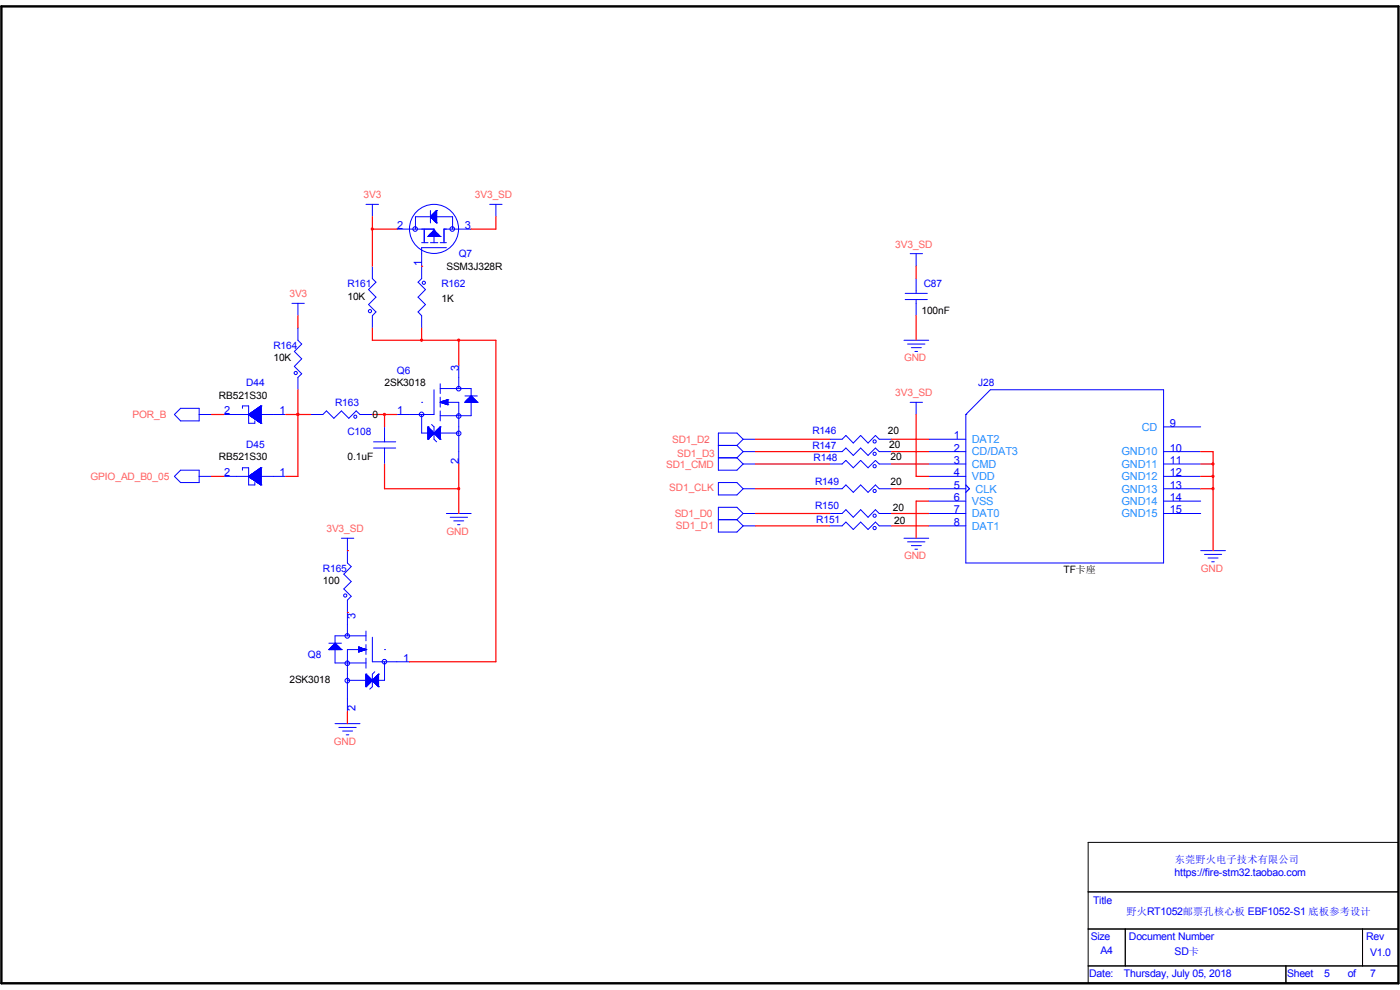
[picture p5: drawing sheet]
<svg xmlns="http://www.w3.org/2000/svg" width="297mm" height="210mm" viewBox="0 0 297 210" stroke-linecap="round" stroke-linejoin="round" font-family="sans-serif">
<g fill="none" stroke="#00f" stroke-width=".21">
<path d="M77.6 43.3h2.7M79 43.3v2.7M79 56.5v2.6l.8 .8-1.6 1.5 1.6 1.6-1.6 1.6 1.6 1.6-.8 .8v2.6M84.2 48.6h7.9v2.9M88.1 48.6v-2.6h7.9v2.6M89.5 51.5h1.3M90 48.6v2.9M90.8 50.2h.1M90.8 50.2h2.6M90.8 50.1l2.5 .1M90.8 50.1v.1M90.9 50.1l2.4 .1"/>
<path d="M90.9 50v.2M90.9 50h2.4M91 50h2.2v.2M91 49.9v.3M91.1 49.9h2v.3M91.1 49.8v.4M91.1 50.2v-.4h2v.4M91.2 49.7h1.8v.5M91.2 49.7v.5M91.2 49.7h1.7v.5M91.2 49.6v.6M91.3 46h.1"/>
<path d="M91.3 51.5h1.6M91.3 46l1.3 1.3M91.3 46h1.3M91.3 44.7v2.6M91.3 50.2v-.6h1.6v.6M91.4 45.9h1.2M91.4 46.1h1.2M91.4 49.5v.7M91.4 49.5h1.4v.7M91.4 46.2h1.2M91.4 49.4v.8M91.4 49.5h1.3v.7"/>
<path d="M91.5 46.2h1.1M91.5 49.4v.8M91.5 49.4h1.2v.8M91.6 45.7h1M91.6 49.4h1M91.6 49.3h1v.9M91.6 46.3h1M91.6 49.3v.9M91.7 46.4h.9M91.7 45.6v.7M91.7 49.2v1M91.7 49.3h.8v.9"/>
<path d="M91.7 50.2v-1h.8v1M91.8 45.5h.8M91.8 46.5h.8M91.8 49.1v1.1M91.8 49.1h.6v1.1M91.9 46.6h.7M91.9 45.4v1.1M91.9 49v1.2M91.9 49.1h.4v1.1M91.9 45.3h.7M91.9 49h.3v1.2M92 48.9v1.3"/>
<path d="M92 48.9h.2v1.3M92 46.8h.6M92 48.9l.1 1.3M92.1 48.9h.1M92.1 46.8h.5M92.1 48.9l-1.3 1.3M92.1 48.9l1.3 1.3M92.1 46.9h.5M92.2 46.9h.4M92.3 47h.3M92.3 45v1.9M92.4 44.9h.2"/>
<path d="M92.5 47.2h.1M92.5 44.7v2.5M92.6 44.7h.1M92.6 47.3h.1M92.6 45.2h-.5v1.6M92.6 44.7v2.6M92.6 44.7l-1.3 1.3M92.6 44.9h-.2v2.2h.2M92.6 45.3h-.6l-.1 1.4h.7M92.6 45.9h-1.2v.2M92.6 45.8h-1.2v.3M92.6 45.8h-1.1v.4"/>
<path d="M92.6 45.6h-1v.7M92.6 45.6h-.9v.8M92.6 45.4h-.8v1.1M92.6 45.3h-.6v1.4M92.6 45.1h-.5v1.7M92.6 45.1h-.4v1.8M92.6 45h-.4v1.9M92.6 44.8h-.1v2.3M92.8 49.6v.6M93 49.8v.4M93.4 50.2h.1M93.4 51.5h1.3"/>
<path d="M94.7 52.5h-5.2v6.6l-.8 .8 1.6 1.5-1.6 1.6 1.6 1.6-1.6 1.6 .8 .8v2.6M99.9 48.6h-5.7v2.9M103.9 43.3h2.6M105.2 43.3v2.7M193.1 53.8h2.6M194.4 53.8v2.7M194.4 59.1v3.1M61.9 64.3h2.7M63.2 69.6v2.6l.8 .8-1.6 1.5 1.6 1.6-1.6 1.6 1.6 1.6-.8 .8v2.6M63.2 64.3v2.7M97.3 77.5v4.9M191.8 72.2h5.2"/>
<path d="M192 63.5h4.7M192 62.2h4.7M192.5 73h3.7M193.3 73.7h2.2M194.1 74.5h.5M194.4 63.5v3.5M37 87.9l1.3-1.3h3.9v2.7h-3.9zM38.3 99.7h3.9v2.7h-3.9l-1.3-1.4zM42.2 87.9h2.7M47.5 87.9h13.1M51.4 86.6v-.5h1.3v3.7h1.4v-.5M51.4 99.7v-.5h1.3v3.7h1.4v-.5"/>
<path d="M52.7 87.9h.1M52.7 87.9l2.7 1.9M52.7 88h2.7M52.8 88.1h2.6M52.8 87.8v.3M52.8 87.9h2.6M52.9 87.8v.3M52.9 87.8h2.5M53 88.2h2.4M53 87.7v.5M53.1 87.7v.5M53.1 88.3h2.3"/>
<path d="M53.2 87.7h2.2M53.2 87.5v.8h2.2M53.2 87.6h2.2M53.3 88.3h2.1M53.3 87.5v.8M53.3 88.4h2.1M53.4 87.5h2M53.4 87.4v1.1h2M53.5 87.4v1.1M53.5 88.5h1.9M53.5 87.4h1.9M53.6 87.3v1.3h1.8"/>
<path d="M53.6 87.4h1.8M53.6 87.3v1.3M53.6 88.6h1.8M53.7 87.2v1.4M53.7 87.3h1.7M53.8 87.2v1.5h1.6M53.8 87.2h1.6M53.9 87.1v1.7h1.5M53.9 87v1.8h1.5M53.9 87.1h1.5M54.1 87v1.9h1.3M54.1 87h1.3"/>
<path d="M54.1 87v1.9M54.1 89h1.3M54.2 86.9v2.1M54.2 100v2.1M54.3 86.8v2.2h1.1M54.3 86.9h1.1M54.3 99.9v2.3M54.4 86.8v2.3M54.4 99.9v2.3M54.4 99.9h1M54.4 89.2h1M54.4 86.8h1"/>
<path d="M54.4 99.8v2.5h1M54.4 86.7v2.5h1M54.5 86.7v2.5M54.5 99.8v2.5M54.6 99.7v2.7h.8M54.6 99.8h.8M54.6 86.6v2.7h.8M54.6 86.7h.8M54.7 99.7v2.7h.7M54.7 99.7h.7M54.7 86.6v2.7h.7M54.7 86.6h.7"/>
<path d="M54.7 86.6v2.7M54.7 99.7v2.7M54.7 99.6v2.9h.7M54.8 99.6v2.9h.6M54.8 99.6h.6M54.8 86.5v2.9h.6M54.9 99.5v3.1h.5M54.9 86.4v3.1h.5M54.9 86.4h.5M55 99.5h.4M55 99.4v3.3M55 89.6h.4"/>
<path d="M55.1 99.4v3.3h.3M55.1 99.4h.3M55.1 86.3v3.3h.3M55.2 86.2v3.5M55.2 86.3h.2M55.2 99.3v3.5h.2M55.2 86.2v3.5h.2M55.2 86.2h.2M55.3 99.3h.1M55.3 99.2v3.7M55.4 99.2h.1M55.4 89.8h.1"/>
<path d="M55.4 86.1h.1M55.4 86.1v3.7M55.4 99.2v3.7M55.4 99.2l-2.7 1.8M55.4 100l-1.1-.1v2.3h1.1M55.4 99.6h-.6v2.9M55.4 99.4h-.2v3.4M55.4 87.8h-2.4v.3h2.4M55.4 87.5h-2.1v.8M55.4 87.2h-1.6v1.5h1.6M55.4 87h-1.3v1.9h1.3M55.4 86.8h-1.1v2.2"/>
<path d="M55.4 86.6l-.7-.1v2.9h.7M55.4 86.5h-.6v2.9M55.4 86.4l-.4-.1v3.3M55.4 86.1l-.1 3.7M55.4 86.1l-2.7 1.8M65.9 87.9h2.6l.8-.7 1.5 1.5 1.6-1.5 1.6 1.5 1.6-1.5 .8 .7h2.6M79.2 95h4.7M79.2 93.7h4.7M81.6 90.6v3.1M81.6 95v3.4M89.5 85.3h.1M89.5 87.9v4h7.8"/>
<path d="M90.8 93.2h.1M90.8 90.6h.1M90.8 91.1h.6v1.5M90.8 91.2h.6v1.3M90.8 91.3h.7v1.2M90.8 91.4h.8v1h-.8M90.8 91.4h.9v.9M90.8 91.5h.9v.7M90.8 91.6h1v.6h-1M90.8 91.7h1.1v.4M90.8 91.7h1.1v.3h-1.1M90.8 91.8h1.2v.1"/>
<path d="M90.8 91.1h.5v1.6M90.8 90.6v2.5M90.8 90.7l.1 2.4M90.8 90.7h.1v2.3h-.1M90.8 90.8h.3v2.1M90.8 90.9h.3v2M90.8 90.9h.3v1.9h-.3M90.8 91.1h.4v1.6M90.8 93.1h.1M90.8 93h.3M90.8 92.9h.3M90.8 92.8h.4"/>
<path d="M90.8 92.7h.5M90.8 92.7h.6M90.8 92.5h.7M90.8 92.5h.8M90.8 92.3h.9M90.8 92.2h1M90.8 92.1h1.1M90.8 90.6v2.6M90.8 90.6l1.3 1.3M91.4 92.6h-.6M91.6 90l.5 .6v2.6l.5 .5M92.1 91.9h.1"/>
<path d="M92.1 82.7v5.2h-7.9M92.1 91.9l1.3 1.3M92.1 91.9l-1.3 1.3M92.2 91.8v.2M92.2 92h1.2M92.2 92.1h1.2M92.3 92.1h1.1M92.4 92.2h1M92.5 92.3h.9M92.6 92.5h.8M92.7 92.5h.7M92.7 92.6h.7"/>
<path d="M92.8 91.1v1.5M92.8 92.7h.6M92.9 92.7h.5M92.9 92.8h.5M93 92.8h.4M93 90.9v1.9M93 92.9h.4M93.1 92.9h.3M93.1 93h.3M93.3 93.1h.1M93.4 85.3h.1M93.4 93.2h.1"/>
<path d="M93.4 90.6h.1M93.4 91.4h-.8v1h.8M93.4 91.8h-1.3v.1M93.4 91.7h-1.2v.3M93.4 91.7h-1.1v.4M93.4 91.6h-1v.6h1M93.4 91.5h-.9v.7M93.4 91.4h-.9v.9M93.4 91.3h-.7v1.2M93.4 91.2h-.7v1.3M93.4 91.2h-.6v1.4M93.4 91.1h-.5v1.6"/>
<path d="M93.4 91h-.4v1.8M93.4 90.9h-.3v2M93.4 90.8h-.3v2.1M93.4 90.8l-.1-.1v2.3h.1M93.4 90.7l-.1 2.4M93.4 90.6l-.1 2.5M93.4 82.4h6.5v5.8h-6.5M93.4 85.3h3.9v13.1M93.4 85.3h1.6M93.4 81.4v2.1M93.4 84.2v2.2M93.4 87.2v2.1"/>
<path d="M93.4 90.6v2.6M93.4 85.3l1.6 .6M93.4 90.6l-1.3 1.3M93.4 91.9l-2.6 .1M93.5 85.3v.1M93.6 85.3v.1h1.4M93.6 85.2v.2M93.7 85.2v.2h1.3M93.8 85.1v.4M93.9 85.1v.4h1.1M94 85.1v.4M94.1 85v.6"/>
<path d="M94.2 85v.6h.8M94.2 85v.6M94.4 85v.6h.6M94.4 85v.7M94.5 84.9v.8h.5M94.6 84.9v.8M94.7 84.8v1M94.8 84.8v1M94.8 84.8v1h.2M94.9 84.8v1.1M95 85.9h.1M95 84.8h.1"/>
<path d="M95 85.2h-1.4v.2M95 85.1h-1.2v.4M95 85.1h-1.1v.4M95 85h-.7v.6M95 85h-.6v.7M95 84.9h-.3v.8M95 84.8l-1.6 .5M95 84.8v1.1M98.6 85.3h.1M98.6 85.3h2.7M98.6 84h2.7M98.7 85.3h2.5"/>
<path d="M98.7 85.2v.1M98.8 85.2h2.4v.1M98.8 85.1v.2M98.8 85.1h2.3v.2M98.8 85.3v-.2h2.2v.2M98.9 85v.3M99 85h2v.3M99 85v.3M99 85h1.9v.3M99 84.9v.4M99.1 85.3v-.4h1.7v.4M99.1 84.8v.5"/>
<path d="M99.2 84.8h1.6v.5M99.2 84.8v.5M99.2 84.8h1.5v.5M99.2 84.7v.6M99.3 84.7h1.3M99.3 84.6v.7M99.3 84.6h1.3v.7M99.4 84.6h1.1v.7M99.4 84.5v.8M99.4 84.5h1.1v.8M99.5 84.5h1v.8M99.5 84.4v.9"/>
<path d="M99.6 84.4h.8v.9M99.6 84.4v.9M99.6 84.4h.7v.9M99.6 84.3v1M99.7 84.3h.5v1M99.7 84.2v1.1M99.7 85.3v-1.1h.5v1.1M99.8 84.2h.3v1.1M99.8 84.1v1.2M99.9 84.1h.2v1.2M99.9 84.1v1.2M99.9 84.1h.1"/>
<path d="M99.9 84v1.3M99.9 84h.1M99.9 84l1.4 1.3M99.9 84l-1.3 1.3M101.3 85.3h.1M152.4 94.5h3.9M152.4 97.1h3.9M156.3 94.5l1.3 1.3M156.3 97.1l1.3 1.3M157.6 93.2l-1.3-1.3h-3.9v7.8h3.9l1.3-1.3M157.6 98.4h2.7M157.6 95.8h2.7"/>
<path d="M157.6 93.2h2.7M157.6 93.2l-1.3 1.3M157.6 95.8l-1.3 1.3M176 98.4h2.6l.9-.7 1.5 1.5 1.6-1.5 1.5 1.5 1.6-1.5 .8 .7h2.6M176 95.8h2.6l.9-.8 1.5 1.6 1.6-1.6 1.5 1.6 1.6-1.6 .8 .8h2.6M176 93.2h2.6l.9-.8 1.5 1.6 1.6-1.6 1.5 1.6 1.6-1.6 .8 .8h2.6M193.1 85.3h2.6M194.4 85.3v2.6M197 98.4h7.9M197 95.8h7.9M197 93.2h7.9M204.9 87.9h.1"/>
<path d="M210.1 82.7h36.7v36.7h-41.9v-31.5zM246.8 98.4h7.9M246.8 95.8h7.9M246.8 90.6h7.9M42.2 101h2.7M47.5 101h13.1M52.7 101h.1M52.7 101l2.7 1.9M52.7 101.1h2.7M52.8 101.1h2.6M52.8 101.2h2.6M52.8 101v.1"/>
<path d="M52.9 101h2.5M52.9 100.9v.3M53 101.3h2.4M53 100.9h2.4M53 100.8v.5M53.1 101.4h2.3M53.1 100.8v.5M53.2 100.8h2.2M53.2 100.7v.7M53.3 101.5h2.1M53.3 100.6v.9M53.4 100.6h2"/>
<path d="M53.4 100.5v1.1h2M53.5 100.5v1.1M53.5 100.5h1.9M53.6 100.4v1.3h1.8M53.6 100.5h1.8M53.6 101.7h1.8M53.6 100.4v1.3M53.8 100.3v1.5h1.6M53.8 100.3h1.6M53.8 100.2v1.7h1.6M53.9 100.2v1.7h1.5M53.9 100.2h1.5"/>
<path d="M54.1 100.1v1.9h1.3M54.1 100.1h1.3M54.1 102.1h1.3M54.1 100.1v1.9M54.2 100.1h1.2M54.3 102.2h1.1M55 102.7h.4M55.2 102.8h.2M55.4 102.9h.1M55.4 100.2h-1.5v1.7h1.5M55.4 100.8h-2.4v.5M55.4 100.7h-2.1v.7"/>
<path d="M55.4 100.4h-1.7v1.3M72.4 114.2h2.7M73.7 114.2v5.2l.8 .8-1.6 1.6 1.6 1.6-1.6 1.5 1.6 1.6-.8 .8v7.6M94.7 108.9h5.2M95.5 109.7h3.7M96.3 110.5h2.1M97.1 111.3h.5M152.4 102.4h3.9l1.3 1.3-1.3 1.3h-3.9zM152.4 110.2h3.9M156.3 110.2l1.3 1.3M157.6 111.5h2.7M157.6 108.9h2.7"/>
<path d="M157.6 103.7h2.7M157.6 108.9l-1.3-1.3h-3.9v5.3h3.9l1.3-1.4M157.6 108.9l-1.3 1.3M176 111.5h2.6l.9-.8 1.5 1.6 1.6-1.6 1.5 1.6 1.6-1.6 .8 .8h2.6M176 108.9h2.6l.9-.8 1.5 1.6 1.6-1.6 1.5 1.6 1.6-1.6 .8 .8h2.6M176 103.7h2.6l.9-.8 1.5 1.5 1.6-1.5 1.5 1.5 1.6-1.5 .8 .8h2.6M191.8 114.2h5.2M192.5 114.9h3.7M193.3 115.7h2.2M194.1 116.5h.5M197 101h7.9M197 111.5h7.9"/>
<path d="M197 108.9h7.9M197 103.7h7.9M197 106.3h7.9M246.8 101h7.9M246.8 108.9h7.9M246.8 103.7h7.9M246.8 106.3h7.9M254.7 116.8h5.3M255.5 117.6h3.7M256.3 118.4h2.1M257 119.2h.6M69.8 137.8h.1"/>
<path d="M69.8 137.8h2.6M69.8 136.4h2.6M69.8 137.8h2.5M69.9 137.8v-.2h2.4v.2M70 137.8v-.2h2.2v.2M70.1 137.8v-.3h2v.3M70.1 137.4h2v.4M70.2 137.8v-.5h1.8v.5M70.3 137.3v.5M70.4 137.2h1.4v.6M70.4 137.8v-.6h1.4v.6M70.4 137.8v-.7h1.3v.7"/>
<path d="M70.6 137.8v-.8h1v.8M70.7 137.8v-.9h.9v.9M70.7 137.8v-.9h.8v.9M70.8 136.8h.6v1M70.8 137.8v-1.1h.5v1.1M70.9 137.8v-1.1h.4v1.1M71 136.6h.2v1.2M71.1 136.4h.1M71.1 136.4l-1.3 1.4M71.1 136.4l1.3 1.4M71.2 136.5h-.2v1.3M71.2 136.4v1.4"/>
<path d="M71.2 136.6h-.2v1.2M71.5 136.8h-.8v1M71.7 137h-1.2v.8M71.9 137.2h-1.6v.6M71.9 137.3v.5M72.1 137.5h-2v.3M72.3 137.7h-2.4v.1M72.4 137.8h.1M76.1 138.3h.1M76.1 137.2h.1M76.1 137.7h1.5M76.1 137.7h1.4"/>
<path d="M76.1 137.6h1.2M76.1 137.6h1M76.1 137.5h.8v.5h-.8M76.1 137.5h.7M76.1 137.4h.5M76.1 137.3h.3v.9M76.1 137.2l1.5 .6M76.1 137.2v1.1M76.1 137.3v.9M76.2 137.3v.9M76.2 137.3v.9h-.1M76.3 137.3v.9"/>
<path d="M76.4 137.3v.9M76.5 137.4v.7M76.6 137.4v.7l-.5 .1M76.6 137.5v.6M76.7 137.5v.6h-.6M76.8 137.5v.5M77 137.6v.4M77.1 137.6v.3M77.2 137.6v.3l-1.1 .1M77.3 137.7v.2M77.3 137.7v.2h-1.2M77.4 137.7v.1"/>
<path d="M77.5 137.7v.1M77.5 137.7v.1h-1.4M77.6 137.8h.1M77.6 137.8h-3.9v13.1M77.6 134.9h-6.5v5.7h6.5M77.6 133.9v2M77.6 136.7v2.1M77.6 139.6v2.1M77.6 137.8l-1.5 .5M79 135.2v5.2h7.9M81.6 137.8h.1M71.1 153.5h5.3"/>
<path d="M71.9 154.3h3.7M72.7 155.1h2.1M73.4 155.9h.6M77.6 145.7h.1M77.6 143h.1M77.6 143v2.7M77.6 143l1.4 1.3M77.6 143l.2 2.6h-.2M77.6 145.5h.2M77.6 145.5h.3M77.6 143.3h.3v2.1h-.3M77.6 145.4h.4"/>
<path d="M77.6 145.3h.4M77.6 145.3h.5M77.6 143.4h.5v1.8h-.5M77.6 145.2h.6M77.6 145.1h.6M77.6 144.9h.8M77.6 144.8h1M77.6 144.7h1.1M77.6 144.1h1.1l.1 .5h-1.2M77.6 144.5h1.2M77.6 144.5h1.3M77.6 144.3h1.3v.1"/>
<path d="M77.6 144.2h1.3v.2M77.6 144.1h1.2M77.6 144h1.1v.7M77.6 143.9h.9v.9M77.6 143.8h.9v1M77.6 143.8h.8v1.1M77.6 143.7h.8v1.2M77.6 143.6h.7v1.4M77.6 143.6h.6v1.5M77.6 143.5h.5M77.6 143.3h.4v2M77.6 143.3h.3"/>
<path d="M77.6 143.2h.2v2.3M77.6 143.1h.2M78 143.4v1.9M78.2 143.6v1.5M78.4 145l-.8 .1M78.4 143.8v1.1M78.5 144.8l-.9 .1M78.6 144v.7M78.8 144.2v.3M79 144.3h.1M79 144.3l1.3 1.4M79.1 144.5h1.2"/>
<path d="M79.1 144.2v.3M79.2 144.6h1.1M79.2 144.7h1.1M79.3 144.7h1M79.3 144.8h1M79.3 144v.7M79.4 144.8h.9M79.5 142.5l-.5 .5v2.7l-.6 .5M79.5 144.9h.8M79.5 143.8v1.1M79.6 145h.7M79.7 145.1h.6"/>
<path d="M79.7 143.6v1.5M79.8 145.2h.5M79.9 145.3h.4M79.9 143.4v1.9M80 145.4h.3M80 143.3h.3M80.1 145.5h.2M80.2 145.6h.1M80.3 145.7h.1M80.3 143h.1M80.3 143l-2.7 2.7M80.3 143.3h-.2l-.1 2.1h.3"/>
<path d="M80.3 144.4h-2.7M80.3 144.3h-1.3v.1M80.3 144.2h-1.2v.2M80.3 144.1h-1.1v.4M80.3 144.1h-1.1v.5M80.3 144h-1v.7M80.3 143.9h-.9v.9M80.3 143.8h-.8v1M80.3 143.8h-.8v1.1M80.3 143.7h-.7v1.2M80.3 143.6h-.6v1.4M80.3 143.6h-.5v1.5"/>
<path d="M80.3 143.5h-.5v1.7M80.3 143.4h-.4v1.8M80.3 143.3h-.3v2M80.3 143.2h-.2v2.3M80.3 143.1h-.1v2.4M80.3 143l-.1 2.6M80.3 143v2.7M81.6 140.4v3.9h-7.9"/>
<circle cx="88.1" cy="48.6" r=".49"/>
<circle cx="89.9" cy="60" r=".34"/>
<circle cx="92.1" cy="48.6" r="5.2"/>
<circle cx="95.9" cy="48.6" r=".49"/>
<circle cx="62.7" cy="79.1" r=".34"/>
<circle cx="78.5" cy="66" r=".34"/>
<circle cx="75.4" cy="88.4" r=".33"/>
<circle cx="89.4" cy="87.9" r=".49"/>
<circle cx="97.3" cy="91.9" r=".49"/>
<circle cx="97.3" cy="82.4" r=".49"/>
<circle cx="97.3" cy="88.2" r=".49"/>
<circle cx="185.5" cy="93.6" r=".34"/>
<circle cx="185.5" cy="98.9" r=".34"/>
<circle cx="185.5" cy="96.3" r=".34"/>
<circle cx="185.5" cy="109.4" r=".34"/>
<circle cx="185.5" cy="104.1" r=".34"/>
<circle cx="185.5" cy="112" r=".34"/>
<circle cx="73.2" cy="126.3" r=".34"/>
<circle cx="73.7" cy="134.9" r=".49"/>
<circle cx="73.7" cy="140.7" r=".49"/>
<circle cx="73.7" cy="144.4" r=".49"/>
<circle cx="81.6" cy="140.4" r=".49"/>
</g>
<path d="M204.9 102.9l.8 .8-.8 .7" fill="none" stroke="#00f" stroke-width=".25"/>
<g fill="none" stroke="#f00" stroke-width=".25">
<path d="M79 48.6h5.2M79 46v10.5M89.5 56.5h.1M105.2 46v2.6h-5.3M194.4 56.5v2.6M63.2 67v2.6M79 69.6v2.6h26.2v68.2h-18.3M89.5 69.6v2.6M97.3 72.2v5.3M194.4 67v5.2M44.9 87.9h2.6M60.6 87.9h5.3"/>
<path d="M63.2 87.9h.1M63.2 82.7v18.3h-2.6M79 87.9h5.2M81.6 87.9v2.7M81.6 98.4v5.3h15.7M97.3 98.4v10.5M160.3 95.8h15.7M160.3 93.2h15.7M160.3 98.4h15.7M189.1 95.8h7.9M189.1 93.2h7.9M189.1 98.4h7.9"/>
<path d="M194.4 87.9v13.1h2.6M254.7 95.8h2.6v21M254.7 98.4h2.6M44.9 101h2.6M73.7 116.8h.1M160.3 103.7h15.7M160.3 111.5h15.7M160.3 108.9h15.7M189.1 103.7h7.9M189.1 111.5h7.9M189.1 108.9h7.9M197 106.3h-2.6v7.9"/>
<path d="M254.7 101h2.6M254.7 103.7h2.6M73.7 129.9h.1M73.7 150.9v2.6"/>
</g>
<g fill="#f00" stroke="#f00" stroke-width=".21">
<circle cx="63.2" cy="87.9" r=".23"/>
<circle cx="79" cy="48.6" r=".23"/>
<circle cx="89.4" cy="72.2" r=".23"/>
<circle cx="97.3" cy="72.2" r=".23"/>
<circle cx="81.6" cy="87.9" r=".23"/>
<circle cx="97.3" cy="103.7" r=".23"/>
<circle cx="257.3" cy="98.4" r=".23"/>
<circle cx="257.3" cy="103.7" r=".23"/>
<circle cx="257.3" cy="101" r=".23"/>
</g>
<path d="M.3 1.4h296.4v207.2h-296.4z" fill="none" stroke="#000" stroke-width=".51"/>
<path d="M230.8 178.7h65.9v29.9h-65.9zM230.8 189.2h65.9M230.8 197.1h65.9M238.7 197.1v7.8M289.1 197.1v7.8M230.8 204.9h65.9M272.8 204.9v3.7" fill="none" stroke="#000" stroke-width=".21"/>
<g font-size="2.3" fill="#00f">
<text x="84.2" y="48.6">2</text>
<text x="98.6" y="48.6">3</text>
<text x="89.5" y="56.5" transform="rotate(-90 89.5 56.5)">1</text>
<text x="97.3" y="78.7" transform="rotate(-90 97.3 78.7)">3</text>
<text x="47.5" y="87.9">2</text>
<text x="59.3" y="87.9">1</text>
<text x="84.2" y="87.9">1</text>
<text x="202.3" y="93.2">1</text>
<text x="202.3" y="95.8">2</text>
<text x="248.2" y="90.5">9</text>
<text x="248.2" y="95.8">10</text>
<text x="47.5" y="101">2</text>
<text x="59.3" y="101">1</text>
<text x="97.3" y="98.4" transform="rotate(-90 97.3 98.4)">2</text>
<text x="202.3" y="98.4">3</text>
<text x="202.3" y="101">4</text>
<text x="248.2" y="101">12</text>
<text x="248.2" y="98.4">11</text>
<text x="202.3" y="103.7">5</text>
<text x="202.3" y="106.3">6</text>
<text x="248.2" y="103.7">13</text>
<text x="248.2" y="106.3">14</text>
<text x="202.3" y="108.9">7</text>
<text x="202.3" y="111.5">8</text>
<text x="248.2" y="108.9">15</text>
<text x="75.4" y="131.2" transform="rotate(-90 75.4 131.2)">3</text>
<text x="85.5" y="140.4">1</text>
<text x="75.4" y="150.9" transform="rotate(-90 75.4 150.9)">2</text>
</g>
<g font-size="2.3" fill="#2291ff">
<text x="206.2" y="94">DAT2</text>
<text x="242.2" y="91.3">CD</text>
<text x="206.2" y="96.6">CD/DAT3</text>
<text x="206.2" y="99.2">CMD</text>
<text x="206.2" y="101.8">VDD</text>
<text x="237.9" y="101.8">GND12</text>
<text x="237.9" y="99.2">GND11</text>
<text x="237.9" y="96.6">GND10</text>
<text x="206.2" y="107.1">VSS</text>
<text x="207" y="104.5">CLK</text>
<text x="237.9" y="104.5">GND13</text>
<text x="237.9" y="107.1">GND14</text>
<text x="206.2" y="109.7">DAT0</text>
<text x="206.2" y="112.3">DAT1</text>
<text x="237.9" y="109.7">GND15</text>
</g>
<g font-size="2.2" fill="#ff6060">
<text x="77.1" y="42">3V3</text>
<text x="100.8" y="42">3V3_SD</text>
<text x="189.9" y="52.5">3V3_SD</text>
<text x="61.4" y="63">3V3</text>
<text x="191.8" y="76.7">GND</text>
<text x="189.9" y="84">3V3_SD</text>
<text x="28.1" y="88.7">POR_B</text>
<text x="142.6" y="94">SD1_D2</text>
<text x="19.2" y="101.8">GPIO_AD_B0_05</text>
<text x="141.3" y="99.2">SD1_CMD</text>
<text x="143.6" y="96.8">SD1_D3</text>
<text x="142" y="104.2">SD1_CLK</text>
<text x="69.3" y="112.9">3V3_SD</text>
<text x="94.7" y="113.4">GND</text>
<text x="143.1" y="109.7">SD1_D0</text>
<text x="143.4" y="112.3">SD1_D1</text>
<text x="191.8" y="118.6">GND</text>
<text x="254.7" y="121.2">GND</text>
<text x="70.8" y="158">GND</text>
</g>
<g font-size="2.2">
<text x="94.7" y="57.2">SSM3J328R</text>
<text x="73.7" y="63.5">10K</text>
<text x="93.6" y="64">1K</text>
<text x="195.5" y="66.7">100nF</text>
<text x="58" y="76.7">10K</text>
<text x="81.6" y="81.9">2SK3018</text>
<text x="46.4" y="84.5">RB521S30</text>
<text x="79" y="88.7">0</text>
<text x="188.4" y="92.1">20</text>
<text x="188.6" y="95">20</text>
<text x="46.4" y="97.7">RB521S30</text>
<text x="73.7" y="97.7">0.1uF</text>
<text x="188.9" y="97.6">20</text>
<text x="188.9" y="102.9">20</text>
<text x="189.4" y="108.3">20</text>
<text x="189.7" y="111.2">20</text>
<text x="68.5" y="123.9">100</text>
<text x="225.6" y="121.5">TF卡座</text>
<text x="61.4" y="144.9">2SK3018</text>
</g>
<g font-size="2.2" fill="#00f">
<text x="97.3" y="54.6">Q7</text>
<text x="73.7" y="60.9">R161</text>
<text x="93.6" y="60.9">R162</text>
<text x="196" y="60.9">C87</text>
<text x="58" y="74">R164</text>
<text x="52.2" y="81.9">D44</text>
<text x="84.2" y="79.3">Q6</text>
<text x="207.5" y="81.9">J28</text>
<text x="71.1" y="86.1">R163</text>
<text x="52.2" y="95">D45</text>
<text x="73.7" y="92.4">C108</text>
<text x="172.3" y="95.2">R147</text>
<text x="172.3" y="92.1">R146</text>
<text x="172.6" y="97.8">R148</text>
<text x="172.9" y="102.9">R149</text>
<text x="172.9" y="108.1">R150</text>
<text x="173.2" y="111">R151</text>
<text x="68.5" y="121.2">R165</text>
<text x="65.3" y="139.6">Q8</text>
<text x="249.2" y="185.8">https://fire-stm32.taobao.com</text>
<text x="249.2" y="183.1">东莞野火电子技术有限公司</text>
<text x="231.9" y="191.8">Title</text>
<text x="239" y="194.2">野火RT1052邮票孔核心板 EBF1052-S1 底板参考设计</text>
<text x="231.4" y="199.4">Size</text>
<text x="233.5" y="202.3">A4</text>
<text x="239.5" y="199.4">Document Number</text>
<text x="249.2" y="202.6">SD卡</text>
<text x="289.8" y="199.4">Rev</text>
<text x="290.6" y="202.8">V1.0</text>
<text x="231.1" y="207.3">Date:</text>
<text x="238.4" y="207.3">Thursday, July 05, 2018</text>
<text x="273" y="207.3">Sheet</text>
<text x="280.9" y="207.3">5</text>
<text x="285.9" y="207.3">of</text>
<text x="290.6" y="207.3">7</text>
</g>
</svg>
